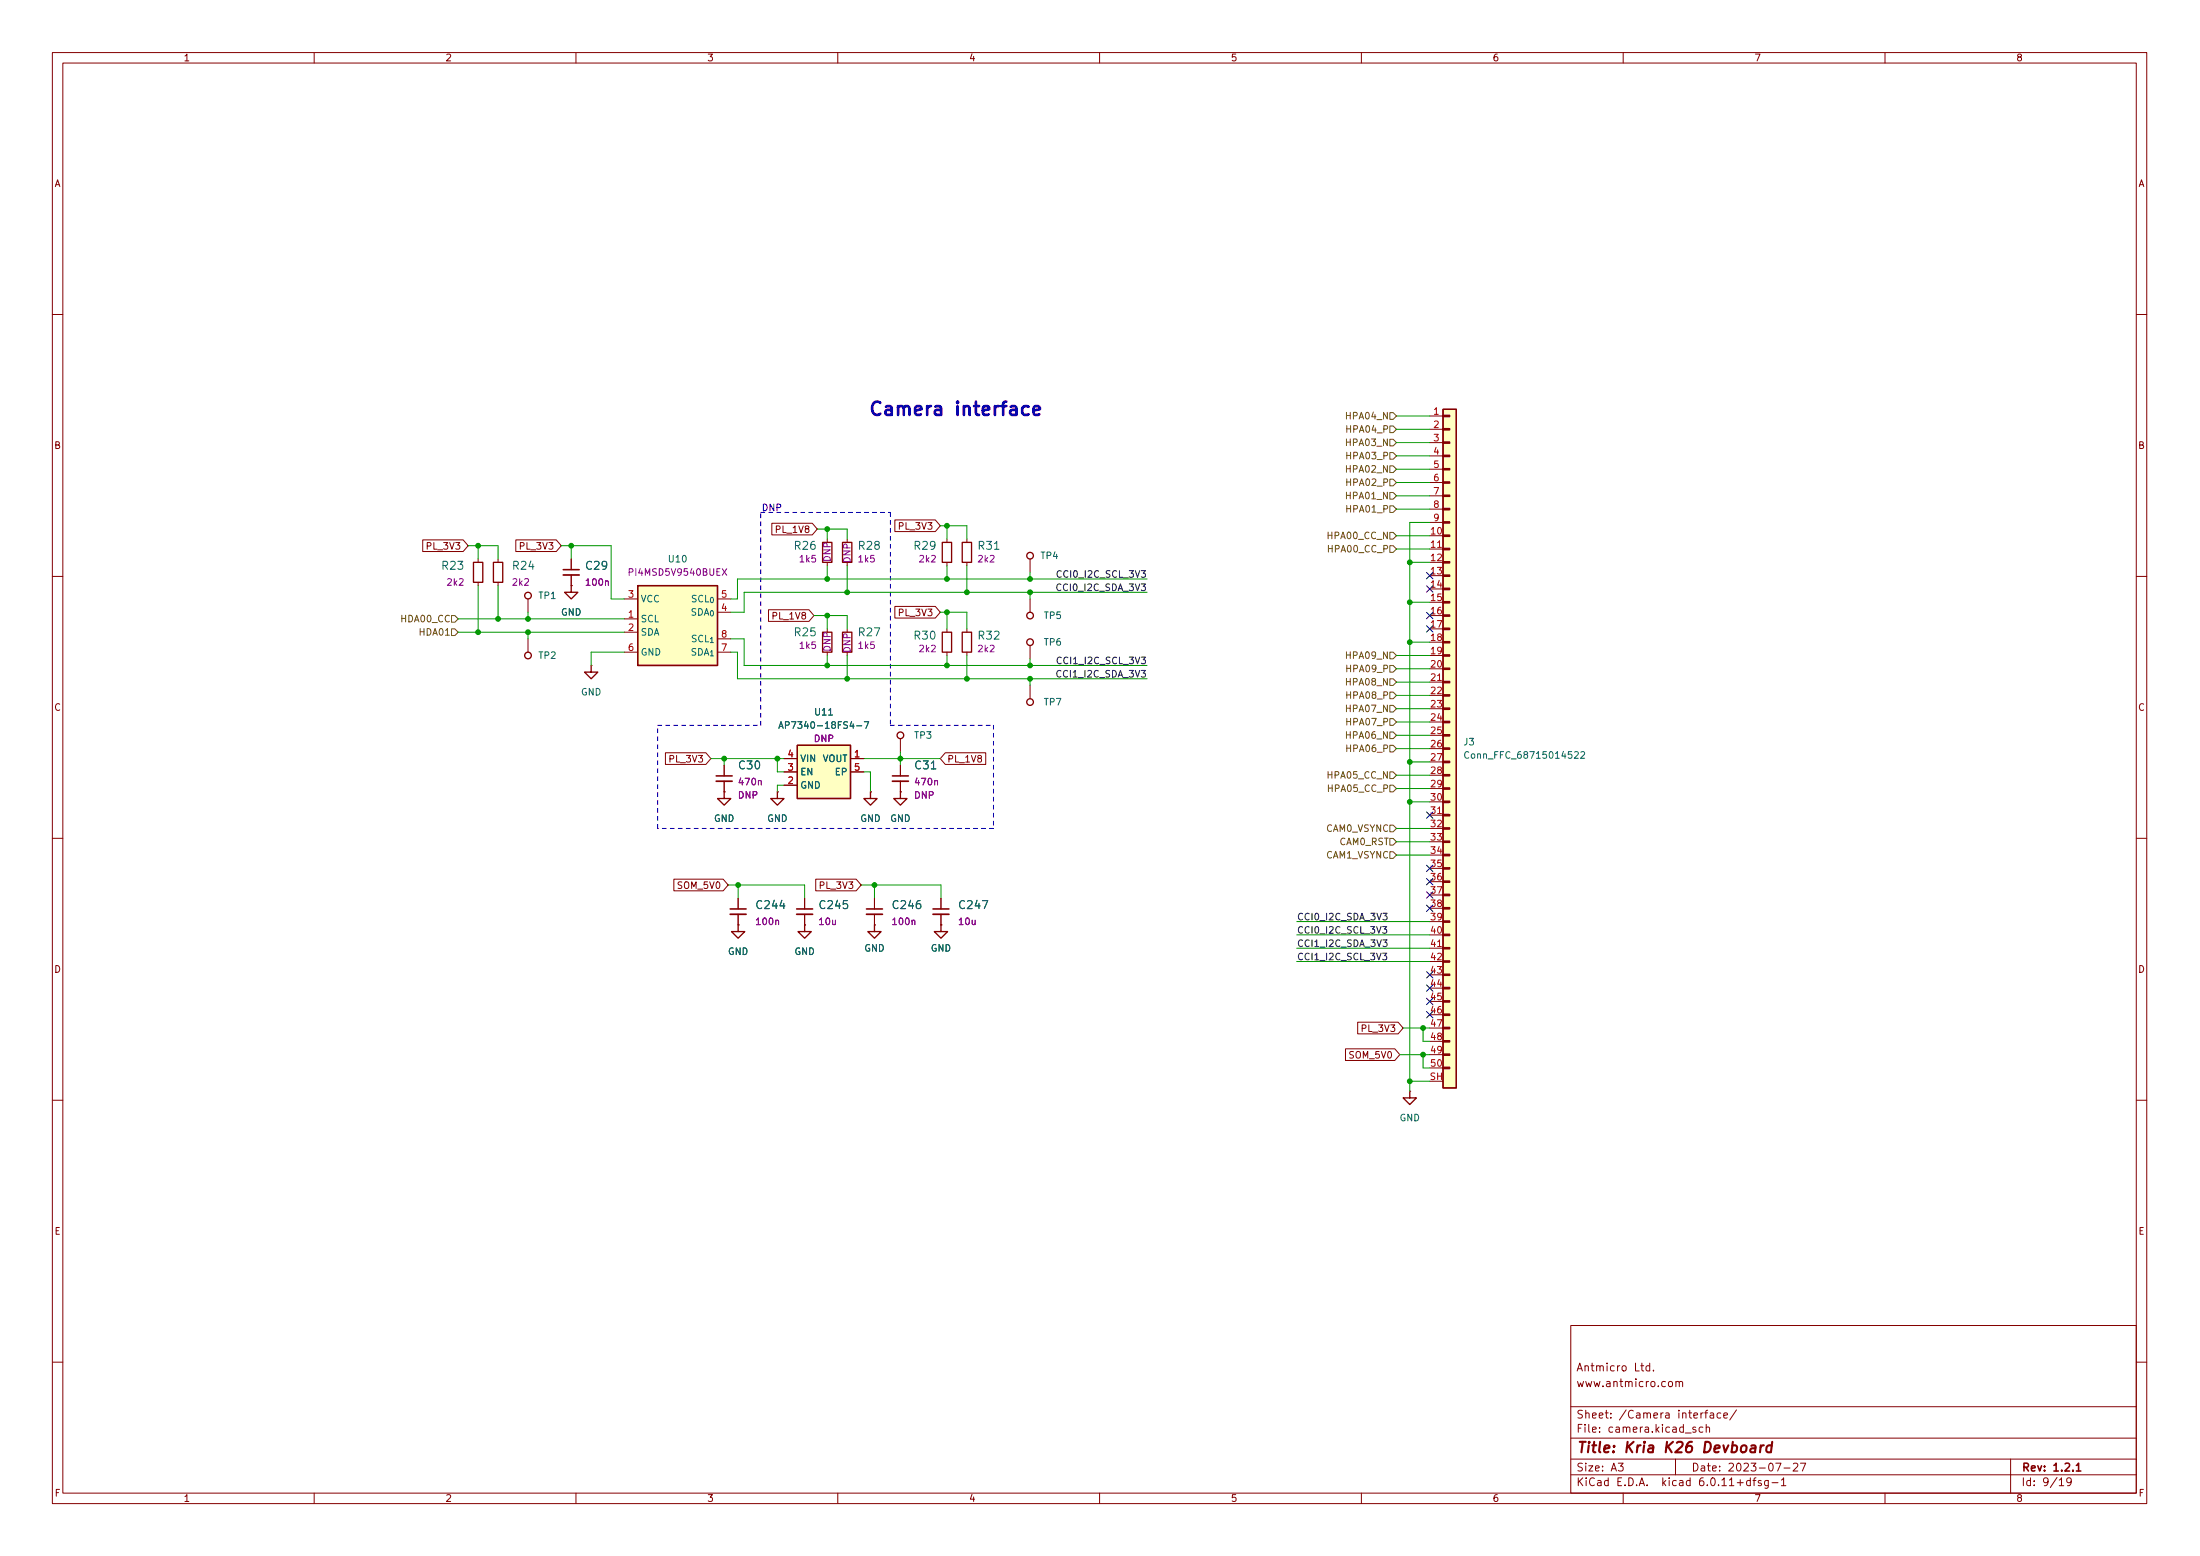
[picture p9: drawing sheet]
<svg xmlns="http://www.w3.org/2000/svg" width="420mm" height="297mm" viewBox="0 0 420 297" stroke-linecap="round" stroke-linejoin="round" font-family="sans-serif">
<g fill="none" stroke="#840000" stroke-width=".19">
<path d="M10 10h400v277h-400zM12 12h396v273h-396zM60 10v2M110 10v2M160 10v2M210 10v2M260 10v2M310 10v2M360 10v2M10 60h2M273 79.4h2.6M408 60h2"/>
<path d="M147.4 99.9h7.7l1 1.1-1 1.1h-7.7zM170.9 99.3h7.7l1 1.1-1 1.1h-7.7zM273 82h2.6M273 84.5h2.6M273 87h2.6M273 89.6h2.6M273 92.1h2.6M273 94.7h2.6M273 97.2h2.6M273 99.7h2.6M10 110h2M80.7 103.1h7.8l.9 1.1-.9 1.1h-7.8z"/>
<path d="M91.3 106.7v.7M91.3 111.2v.6M95.1 106.7v.7M95.1 111.2v.6M98.5 103.1h7.7l1 1.1-1 1.1h-7.7zM100.8 114.3v2.6M109.1 111.8h.1M109.1 106.7v2M109.1 109.8v2M119.3 118.1h2.5M119.3 114.3h2.5M137 114.3h2.6"/>
<path d="M137 116.9h2.6M146.8 116.4h7.7l.9 1.1-.9 1.1h-7.7zM158 102.9v.6M158 107.4v.6M161.8 102.9v.6M170.9 115.8h7.7l1 1.1-1 1.1h-7.7zM180.8 102.9v.6M180.8 107.4v.6M184.7 102.9v.6M184.7 107.4v.6M196.7 106.7v2.6M196.7 114.3v2.6"/>
<path d="M273 102.3h2.6M273 104.8h2.6M273 107.4h2.6M273 109.9h2.6M273 112.4h2.6M273 115h2.6M273 117.5h2.6M408 110h2M100.8 122v2.5M112.9 127h.1M119.3 120.7h2.5M119.3 124.5h2.5"/>
<path d="M137 124.5h2.6M137 122h2.6M158 120.1v.6M158 124.5v.6M161.8 120.1v.6M180.8 120.1v.6M180.8 124.5v.6M184.7 120.1v.6M184.7 124.5v.6M196.7 123.2v2.6M196.7 130.8v2.6M273 120.1h2.6"/>
<path d="M273 122.6h2.6M273 125.1h2.6M273 127.7h2.6M273 130.2h2.6M273 132.8h2.6M273 135.3h2.6M273 137.8h2.6M127.1 143.7h7.7l1 1.1-1 1.1h-7.7zM138.3 151.2h.1M138.3 146.1v2M138.3 149.1v2.1M148.5 151.2h.1"/>
<path d="M149.7 144.8h2.6M149.7 149.9h2.6M149.7 147.4h2.6M162.4 144.8h2.6M162.4 147.4h2.6M166.2 151.2h.1M172 151.2h.1M172 141v2.5M172 146.1v2M172 149.1v2.1M180.5 143.7h7.8v2.2h-7.8l-.9-1.1zM273 140.4h2.6"/>
<path d="M273 142.9h2.6M273 145.5h2.6M273 148h2.6M273 150.5h2.6M273 153.1h2.6M273 155.6h2.6M273 158.2h2.6M10 160h2M128.7 167.8h9.4l1 1.1-1 1.2h-9.4zM141 176.6h.1M141 171.5v2M141 174.5v2.1"/>
<path d="M153.7 176.6h.1M153.7 171.5v2M153.7 174.5v2.1M155.8 167.8h7.7l1 1.1-1 1.2h-7.7zM167 176.6h.1M167 171.5v2M167 174.5v2.1M179.7 176.6h.1M179.7 171.5v2M179.7 174.5v2.1M273 160.7h2.6M273 163.2h2.6"/>
<path d="M273 165.8h2.6M273 168.3h2.6M273 170.9h2.6M273 173.4h2.6M273 175.9h2.6M273 178.5h2.6M408 160h2M259.3 195.1h7.7l1 1.2-1 1.1h-7.7zM273 181h2.6M273 183.6h2.6M273 186.1h2.6M273 188.6h2.6"/>
<path d="M273 191.2h2.6M273 193.7h2.6M273 196.3h2.6M273 198.8h2.6M10 210h2M257 200.2h9.4l.9 1.1-.9 1.1h-9.4zM269.2 208.3h.1M273 201.3h2.6M273 203.9h2.6M408 210h2M300 253h108v32h-108zM10 260h2"/>
<path d="M300 278.5h108M300 274.5h108M300 268.5h108M305.5 273.3v.1M305.5 272.5v.1M307.6 270.6v.1M307.6 269.8v.1M309.9 260.8l.4-.1 .3 .3v.4l-.3 .3-.4-.1-.1-.2zM318.1 269.8h.6l.1 .9M318.8 270.1h-.5a.29 .29 0 0 0-.2 .3 .29 .29 0 0 0 .2 .3l.5-.1M318.8 263.8l.3-.1 .3 .3v.4l-.3 .3-.3-.1-.2-.2zM320 278.5v3"/>
<path d="M320.1 263.9l.2-.2 .3 .1 .1 .9M320.1 263.7v1M320.7 263.9l.2-.2 .4 .1 .1 .9M325.2 272.5l-.4-.1-.3 .3 .1 .6h.6M325.9 272.6l.2-.2 .3 .1 .1 .9M325.9 271.9v1.5M329.2 270.2l.7-.1v-.3l-.5-.1-.2 .2 .1 .7h.6M331.6 269.1l-1.3 2M342.5 279.5l.6-.2 .2 .2 .1 .2-1 1.1h1M343.8 279.3h1.1l-.7 1.5M384 278.5v6.5M408 260h2"/>
<path d="M60 285v2M110 285v2M160 285v2M210 285v2M260 285v2M300 281.5h108M310 285v2M338.4 283h1.2M340.2 282.5l.4-.4v1.5M340.2 283.6h.9M340.7 280.2h1.2M360 285v2"/>
<path d="M395.6 282.8l-.3 .2h-.3l-.3-.2 .2-.6 .4-.1 .2 .2a.99 .99 0 0 1-.4 1.3h-.2"/>
</g>
<path d="M107.6 108.7h3M136.8 148.1h3M170.4 148.1h3.1M139.4 173.5h3.1M152.1 173.5h3.1M165.5 173.5h3M178.2 173.5h3M396.5 280.8h.9" fill="none" stroke="#840000" stroke-width=".3"/>
<path d="M107.6 109.8h3M136.8 149.1h3M170.4 149.1h3.1M139.4 174.5h3.1M152.1 174.5h3.1M165.5 174.5h3M178.2 174.5h3" fill="none" stroke="#840000" stroke-width=".33"/>
<path d="M115.6 111l.2-.1 .3 .1 .1 .7M137.9 108.6l.9 1.2M138.8 108.6l-.9 1.2M144.8 149.1l.2-.1 .3 .1 .1 .7M178.5 149.1l.2-.1 .3 .1v.7M148.2 175.8l.1-.1h.3l.1 .8M174.2 175.8l.2-.1h.3v.8" fill="none" stroke="#840084" stroke-width=".19"/>
<g fill="none" stroke="#840000" stroke-width=".25">
<path d="M275.6 79.3h1.3v.2h-1.3zM275.6 78.1h2.5v129.6h-2.5zM275.6 99.6h1.3v.3h-1.3zM275.6 97.1h1.3v.2h-1.3zM275.6 94.5h1.3v.3h-1.3zM275.6 92h1.3v.2h-1.3zM275.6 89.4h1.3v.3h-1.3zM275.6 86.9h1.3v.3h-1.3zM275.6 84.4h1.3v.2h-1.3zM275.6 81.8h1.3v.3h-1.3zM90.4 107.4h1.8v3.8h-1.8zM94.2 107.4h1.8v3.8h-1.8z"/>
<path d="M109.1 111.8v1.3h1.3l-1.3 1.2-1.3-1.2h1.3M121.8 111.8h15.2v15.2h-15.2zM157.1 103.5h1.8v3.9h-1.8zM160.9 103.5h1.8v3.9h-1.8zM180 103.5h1.7v3.9h-1.7zM183.8 103.5h1.7v3.9h-1.7zM275.6 119.9h1.3v.3h-1.3zM275.6 117.4h1.3v.2h-1.3zM275.6 114.8h1.3v.3h-1.3zM275.6 112.3h1.3v.3h-1.3zM275.6 109.8h1.3v.2h-1.3zM275.6 107.2h1.3v.3h-1.3z"/>
<path d="M275.6 104.7h1.3v.2h-1.3zM275.6 102.1h1.3v.3h-1.3zM112.9 127v1.3h1.3l-1.3 1.3-1.3-1.3h1.3M157.1 120.7h1.8v3.8h-1.8zM160.9 120.7h1.8v3.8h-1.8zM180 120.7h1.7v3.8h-1.7zM183.8 120.7h1.7v3.8h-1.7zM275.6 137.7h1.3v.3h-1.3zM275.6 135.2h1.3v.2h-1.3zM275.6 132.6h1.3v.3h-1.3zM275.6 130.1h1.3v.2h-1.3zM275.6 127.5h1.3v.3h-1.3z"/>
<path d="M275.6 125h1.3v.3h-1.3zM275.6 122.5h1.3v.2h-1.3zM138.3 151.2v1.2h1.3l-1.3 1.3-1.3-1.3h1.3M148.5 151.2v1.2h1.2l-1.2 1.3-1.3-1.3h1.3M152.3 142.3h10.1v10.1h-10.1zM166.2 151.2v1.2h-1.2l1.2 1.3 1.3-1.3h-1.3M172 151.2v1.2h1.2l-1.2 1.3-1.3-1.3h1.3M275.6 158h1.3v.3h-1.3zM275.6 155.5h1.3v.2h-1.3zM275.6 152.9h1.3v.3h-1.3zM275.6 150.4h1.3v.3h-1.3zM275.6 147.9h1.3v.2h-1.3z"/>
<path d="M275.6 145.3h1.3v.3h-1.3zM275.6 142.8h1.3v.2h-1.3zM275.6 140.2h1.3v.3h-1.3zM141 176.6v1.2h1.2l-1.2 1.3-1.3-1.3h1.3M153.7 176.6v1.2h1.2l-1.2 1.3-1.3-1.3h1.3M167 176.6v1.2h1.3l-1.3 1.3-1.3-1.3h1.3M179.7 176.6v1.2h1.3l-1.3 1.3-1.3-1.3h1.3M275.6 178.3h1.3v.3h-1.3zM275.6 175.8h1.3v.3h-1.3zM275.6 173.3h1.3v.2h-1.3zM275.6 170.7h1.3v.3h-1.3zM275.6 168.2h1.3v.2h-1.3z"/>
<path d="M275.6 165.6h1.3v.3h-1.3zM275.6 163.1h1.3v.3h-1.3zM275.6 160.6h1.3v.2h-1.3zM275.6 198.7h1.3v.2h-1.3zM275.6 196.1h1.3v.3h-1.3zM275.6 193.6h1.3v.2h-1.3zM275.6 191h1.3v.3h-1.3zM275.6 188.5h1.3v.3h-1.3zM275.6 186h1.3v.2h-1.3zM275.6 183.4h1.3v.3h-1.3zM275.6 180.9h1.3v.2h-1.3zM269.2 208.3v1.3h1.3l-1.3 1.3-1.2-1.3h1.2"/>
<path d="M275.6 203.7h1.3v.3h-1.3zM275.6 201.2h1.3v.3h-1.3z"/>
<circle cx="100.8" cy="113.7" r=".63"/>
<circle cx="196.7" cy="106.1" r=".63"/>
<circle cx="196.7" cy="117.5" r=".63"/>
<circle cx="100.8" cy="125.1" r=".63"/>
<circle cx="196.7" cy="122.6" r=".63"/>
<circle cx="196.7" cy="134" r=".63"/>
<circle cx="172" cy="140.4" r=".63"/>
</g>
<g fill="#ffffc2" stroke="#ffffc2" stroke-width=".19">
<path d="M275.6 203.7h1.3v.3h-1.3z"/>
<path d="M275.6 201.2h1.3v.3h-1.3z"/>
<path d="M275.6 198.7h1.3v.2h-1.3z"/>
<path d="M275.6 196.1h1.3v.3h-1.3z"/>
<path d="M275.6 193.6h1.3v.2h-1.3z"/>
<path d="M275.6 191h1.3v.3h-1.3z"/>
<path d="M275.6 188.5h1.3v.3h-1.3z"/>
<path d="M275.6 186h1.3v.2h-1.3z"/>
<path d="M275.6 183.4h1.3v.3h-1.3z"/>
<path d="M275.6 180.9h1.3v.2h-1.3z"/>
<path d="M275.6 178.3h1.3v.3h-1.3z"/>
<path d="M275.6 175.8h1.3v.3h-1.3z"/>
<path d="M275.6 173.3h1.3v.2h-1.3z"/>
<path d="M275.6 170.7h1.3v.3h-1.3z"/>
<path d="M275.6 168.2h1.3v.2h-1.3z"/>
<path d="M275.6 165.6h1.3v.3h-1.3z"/>
<path d="M275.6 163.1h1.3v.3h-1.3z"/>
<path d="M275.6 160.6h1.3v.2h-1.3z"/>
<path d="M275.6 158h1.3v.3h-1.3z"/>
<path d="M275.6 155.5h1.3v.2h-1.3z"/>
<path d="M275.6 152.9h1.3v.3h-1.3z"/>
<path d="M275.6 150.4h1.3v.3h-1.3z"/>
<path d="M275.6 147.9h1.3v.2h-1.3z"/>
<path d="M275.6 145.3h1.3v.3h-1.3z"/>
<path d="M275.6 142.8h1.3v.2h-1.3z"/>
<path d="M275.6 140.2h1.3v.3h-1.3z"/>
<path d="M275.6 137.7h1.3v.3h-1.3z"/>
<path d="M275.6 135.2h1.3v.2h-1.3z"/>
<path d="M275.6 132.6h1.3v.3h-1.3z"/>
<path d="M275.6 130.1h1.3v.2h-1.3z"/>
<path d="M275.6 127.5h1.3v.3h-1.3z"/>
<path d="M275.6 125h1.3v.3h-1.3z"/>
<path d="M275.6 122.5h1.3v.2h-1.3z"/>
<path d="M275.6 119.9h1.3v.3h-1.3z"/>
<path d="M275.6 117.4h1.3v.2h-1.3z"/>
<path d="M275.6 114.8h1.3v.3h-1.3z"/>
<path d="M275.6 112.3h1.3v.3h-1.3z"/>
<path d="M275.6 109.8h1.3v.2h-1.3z"/>
<path d="M275.6 107.2h1.3v.3h-1.3z"/>
<path d="M275.6 104.7h1.3v.2h-1.3z"/>
<path d="M275.6 102.1h1.3v.3h-1.3z"/>
<path d="M275.6 99.6h1.3v.3h-1.3z"/>
<path d="M275.6 97.1h1.3v.2h-1.3z"/>
<path d="M275.6 94.5h1.3v.3h-1.3z"/>
<path d="M275.6 92h1.3v.2h-1.3z"/>
<path d="M275.6 89.4h1.3v.3h-1.3z"/>
<path d="M275.6 86.9h1.3v.3h-1.3z"/>
<path d="M275.6 84.4h1.3v.2h-1.3z"/>
<path d="M275.6 81.8h1.3v.3h-1.3z"/>
<path d="M275.6 79.3h1.3v.2h-1.3z"/>
<path d="M275.6 78.1h2.5v129.6h-2.5z"/>
<path d="M121.8 111.8h15.2v15.2h-15.2z"/>
<path d="M152.3 142.3h10.1v10.1h-10.1z"/>
</g>
<path d="M274.6 104.5h.7M274.6 129.9h.7M274.6 155.3h.7M274.6 180.7h.7" fill="none" stroke="#a90000" stroke-width=".19"/>
<path d="M132.9 113.7l-.4-.1-.2 .2v.3l.5 .3 .1 .3-.2 .2h-.5M134.2 113.8a.6 .6 0 0 0-.8 .4 .6 .6 0 0 0 .6 .7l.2-.1M134.8 113.6v1.3h.6M135.8 114.1l.1-.1a.54 .54 0 0 1 .4 .5 .54 .54 0 0 1-.4 .6l-.2-.4zM158.3 136.5h.7M162.6 137.7l-.3 .9h.8M162.9 138.2v.8M163.6 138.6h1M165.1 137.8h.8l-.5 1.2M300.7 143.6l.5-.1 .2 .3-.8 1h.8M301.9 143.6l.5-.1 .2 .3-.7 1h.7" fill="none" stroke="#006464" stroke-width=".19"/>
<g fill="none" stroke="#725600" stroke-width=".19">
<path d="M265.4 78.8h.7l.6 .6-.6 .6h-.7zM265.4 96.6h.7l.6 .6-.6 .6h-.7zM265.4 81.3h.7l.6 .7-.6 .6h-.7zM265.4 83.9h.7l.6 .6-.6 .6h-.7zM265.4 91.5h.7l.6 .6-.6 .6h-.7zM265.4 88.9h.7l.6 .7-.6 .6h-.7zM265.4 94h.7l.6 .7-.6 .6h-.7zM265.4 86.4h.7l.6 .6-.6 .7h-.7zM86.2 117.5h.7l.6 .6-.6 .7h-.7zM265.4 101.6h.7l.6 .7-.6 .6h-.7zM265.4 104.2h.7l.6 .6-.6 .6h-.7zM86.2 120.1h.7l.6 .6-.6 .6h-.7z"/>
<path d="M265.4 124.5h.7l.6 .6-.6 .7h-.7zM265.4 127h.7l.6 .7-.6 .6h-.7zM265.4 139.7h.7l.6 .7-.6 .6h-.7zM265.4 129.6h.7l.6 .6-.6 .6h-.7zM265.4 137.2h.7l.6 .6-.6 .7h-.7zM265.4 132.1h.7l.6 .7-.6 .6h-.7zM265.4 134.7h.7l.6 .6-.6 .6h-.7zM265.4 142.3h.7l.6 .6-.6 .6h-.7zM265.4 149.9h.7l.6 .6-.6 .7h-.7zM265.4 147.4h.7l.6 .6-.6 .6h-.7zM265.4 157.5h.7l.6 .7-.6 .6h-.7zM265.4 160.1h.7l.6 .6-.6 .6h-.7z"/>
<path d="M265.4 162.6h.7l.6 .6-.6 .7h-.7z"/>
</g>
<path d="M218 108.9h.8l-.5 .5 .4 .1v.6l-.2 .1-.5-.1M218 111.5h.8l-.5 .5 .4 .1v.5l-.2 .1-.5-.1M218 128h.8l-.5 .5 .4 .1v.5l-.2 .2-.5-.2M218 125.4h.8l-.5 .5 .4 .2v.5l-.2 .1-.5-.1M264.1 176.9h.7l-.4 .5 .4 .1v.5l-.2 .2-.5-.2M264.1 174.3h.8l-.4 .5 .3 .1v.6l-.1 .1-.6-.1M264.1 179.4h.8l-.4 .5 .3 .1v.6l-.1 .1-.6-.1M264.1 182h.7l-.4 .4 .4 .2v.5l-.2 .1-.5-.1" fill="none" stroke="#0f0f0f" stroke-width=".19"/>
<path d="M197.4 78.4l1.2-.3-.1-.5-.7-.1-.4 .4v1l.1 .2 .3 .1 .7-.1" fill="none" stroke="#0000c2" stroke-width=".51"/>
<path d="M145.3 97.8h24.8M170.1 97.8v40.7M125.6 138.5h19.7M145.3 138.5v-40.7M170.1 138.5h19.6M189.7 138.5v19.7M125.6 158.2v-19.7M189.7 158.2h-64.1" fill="none" stroke="#0000c2" stroke-width=".19" stroke-dasharray=".8 .8"/>
<g fill="none" stroke="#009600" stroke-width=".19">
<path d="M266.7 79.4h6.3M266.7 84.5h6.3M266.7 94.7h6.3M266.7 92.1h6.3M266.7 89.6h6.3M266.7 87h6.3M266.7 97.2h6.3M266.7 82h6.3M273 99.7h-3.8v108.6M87.5 118.1h31.8M89.4 104.2h5.7v2.5M91.3 104.2v2.5"/>
<path d="M91.3 111.8v8.9M95.1 111.8v6.3M100.8 116.9v1.2M107.2 104.2h9.5v10.1h2.6M109.1 104.2v2.5M155.4 117.5h6.4v2.6M156.1 101h5.7v1.9M158 101v1.9M158 108v2.5M158 117.5v2.6M161.8 108v5.1M179.6 100.4h5.1v2.5"/>
<path d="M179.6 116.9h5.1v3.2M180.8 100.4v2.5M180.8 108v2.5M180.8 116.9v3.2M184.7 108v5.1M196.7 109.3v1.2M196.7 113.1v1.2M219.1 110.5h-78.3v3.8h-1.2M219.1 113.1h-77v3.8h-2.5M266.7 104.8h6.3M266.7 102.3h6.3M269.2 107.4h3.8"/>
<path d="M269.2 115h3.8M87.5 120.7h31.8M100.8 120.7v1.3M119.3 124.5h-6.4v2.5M139.6 124.5h1.2v5.1h78.3M139.6 122h2.5v5h77M158 125.1v1.9M161.8 125.1v4.5M180.8 125.1v1.9M184.7 125.1v4.5M196.7 125.8v1.2M196.7 129.6v1.2"/>
<path d="M266.7 125.1h6.3M266.7 137.8h6.3M266.7 127.7h6.3M266.7 132.8h6.3M266.7 130.2h6.3M266.7 135.3h6.3M269.2 122.6h3.8M135.8 144.8h13.9M138.3 144.8v1.3M148.5 144.8v2.6h1.2M149.7 149.9h-1.2v1.3M165 147.4h1.2v3.8"/>
<path d="M165 144.8h14.6M172 143.5v2.6M266.7 140.4h6.3M266.7 148h6.3M266.7 150.5h6.3M266.7 158.2h6.3M266.7 142.9h6.3M269.2 153.1h3.8M269.2 145.5h3.8M139.1 168.9h14.6v2.6M141 168.9v2.6M164.5 168.9h15.2v2.6"/>
<path d="M167 168.9v2.6M247.6 178.5h25.4M247.6 175.9h25.4M266.7 160.7h6.3M266.7 163.2h6.3M247.6 181h25.4M247.6 183.6h25.4M268 196.3h5M271.8 196.3v2.5h1.2M267.3 201.3h5.7M269.2 206.4h3.8M271.8 201.3v2.6h1.2"/>
</g>
<g fill="none" stroke="#000084" stroke-width=".19">
<path d="M272.4 116.9l1.3 1.2M272.4 109.3l1.3 1.2M272.4 119.4l1.3 1.3M272.4 111.8l1.3 1.2M273.7 116.9l-1.3 1.2M273.7 109.3l-1.3 1.2M273.7 119.4l-1.3 1.3M273.7 111.8l-1.3 1.2M272.4 155l1.3 1.2M273.7 155l-1.3 1.2M272.4 167.7l1.3 1.2M272.4 165.2l1.3 1.2"/>
<path d="M272.4 170.2l1.3 1.3M272.4 172.8l1.3 1.2M273.7 167.7l-1.3 1.2M273.7 165.2l-1.3 1.2M273.7 170.2l-1.3 1.3M273.7 172.8l-1.3 1.2M272.4 185.5l1.3 1.2M272.4 188l1.3 1.2M272.4 190.6l1.3 1.2M272.4 193.1l1.3 1.2M273.7 185.5l-1.3 1.2M273.7 188l-1.3 1.2"/>
<path d="M273.7 190.6l-1.3 1.2M273.7 193.1l-1.3 1.2"/>
</g>
<g fill="#009600" stroke="#009600" stroke-width=".19">
<circle cx="271.8" cy="201.3" r=".46"/>
<circle cx="271.8" cy="196.3" r=".46"/>
<circle cx="269.2" cy="206.4" r=".46"/>
<circle cx="269.2" cy="153.1" r=".46"/>
<circle cx="269.2" cy="145.5" r=".46"/>
<circle cx="184.7" cy="129.6" r=".46"/>
<circle cx="180.8" cy="127" r=".46"/>
<circle cx="158" cy="110.5" r=".46"/>
<circle cx="161.8" cy="113.1" r=".46"/>
<circle cx="158" cy="117.5" r=".46"/>
<circle cx="269.2" cy="122.6" r=".46"/>
<circle cx="158" cy="101" r=".46"/>
<circle cx="180.8" cy="116.9" r=".46"/>
<circle cx="180.8" cy="100.4" r=".46"/>
<circle cx="180.8" cy="110.5" r=".46"/>
<circle cx="184.7" cy="113.1" r=".46"/>
<circle cx="269.2" cy="107.4" r=".46"/>
<circle cx="269.2" cy="115" r=".46"/>
<circle cx="196.7" cy="127" r=".46"/>
<circle cx="196.7" cy="113.1" r=".46"/>
<circle cx="196.7" cy="110.5" r=".46"/>
<circle cx="196.7" cy="129.6" r=".46"/>
<circle cx="91.3" cy="104.2" r=".46"/>
<circle cx="91.3" cy="120.7" r=".46"/>
<circle cx="109.1" cy="104.2" r=".46"/>
<circle cx="95.1" cy="118.1" r=".46"/>
<circle cx="100.8" cy="118.1" r=".46"/>
<circle cx="100.8" cy="120.7" r=".46"/>
<circle cx="141" cy="168.9" r=".46"/>
<circle cx="167" cy="168.9" r=".46"/>
<circle cx="138.3" cy="144.8" r=".46"/>
<circle cx="148.5" cy="144.8" r=".46"/>
<circle cx="158" cy="127" r=".46"/>
<circle cx="161.8" cy="129.6" r=".46"/>
<circle cx="172" cy="144.8" r=".46"/>
</g>
<g font-size="3.5" fill="#0000c2">
<text x="165.7" y="79.3">Camera</text>
<text x="182.5" y="79.3">interface</text>
</g>
<g font-size="2.8" fill="#840000">
<text x="301" y="277.9">Title:</text>
<text x="310.2" y="277.9">Kria</text>
<text x="318.2" y="277.9">K26</text>
<text x="325.9" y="277.9">Devboard</text>
</g>
<g font-size="2.1" fill="#006464">
<text x="151.5" y="105.4">R26</text>
<text x="163.7" y="105.4">R28</text>
<text x="174.3" y="105.4">R29</text>
<text x="186.6" y="105.4">R31</text>
<text x="84.2" y="109.2">R23</text>
<text x="97.7" y="109.2">R24</text>
<text x="111.7" y="109.2">C29</text>
<text x="151.5" y="121.9">R25</text>
<text x="163.7" y="121.9">R27</text>
<text x="174.3" y="122.5">R30</text>
<text x="186.6" y="122.5">R32</text>
<text x="140.9" y="147.3">C30</text>
<text x="174.5" y="147.3">C31</text>
<text x="144.2" y="174">C244</text>
<text x="156.2" y="174">C245</text>
<text x="170.2" y="174">C246</text>
<text x="182.9" y="174">C247</text>
</g>
<g font-size="2.1" fill="#840000">
<text x="301" y="262.2">Antmicro</text>
<text x="312.1" y="262.2">Ltd.</text>
<text x="301" y="265.2">www.antmicro.com</text>
<text x="301" y="273.9">File:</text>
<text x="301" y="271.2">Sheet:</text>
<text x="307.4" y="273.9">camera.kicad_sch</text>
<text x="309.2" y="271.2">/Camera</text>
<text x="320.5" y="271.2">interface/</text>
<text x="301" y="281.3">Size:</text>
<text x="307.6" y="281.3">A3</text>
<text x="323" y="281.3">Date:</text>
<text x="330" y="281.3">2023-07-27</text>
<text x="386" y="281.3">Rev:</text>
<text x="392.1" y="281.3">1.2.1</text>
<text x="301" y="284.1">KiCad</text>
<text x="308.7" y="284.1">E.D.A.</text>
<text x="317.6" y="284.1">kicad</text>
<text x="324.8" y="284.1">6.0.11+dfsg-1</text>
<text x="386" y="284.1">Id:</text>
<text x="390.1" y="284.1">9/19</text>
</g>
<g font-size="1.8" fill="#840000">
<text x="35" y="12.1">1</text>
<text x="85" y="12.1">2</text>
<text x="135" y="12.1">3</text>
<text x="185" y="12.1">4</text>
<text x="235" y="12.1">5</text>
<text x="285" y="12.1">6</text>
<text x="335" y="12.1">7</text>
<text x="385" y="12.1">8</text>
<text x="10.4" y="36.1">A</text>
<text x="408.4" y="36.1">A</text>
<text x="10.3" y="86.1">B</text>
<text x="408.3" y="86.1">B</text>
<text x="171.4" y="101.5">PL_3V3</text>
<text x="81.2" y="105.3">PL_3V3</text>
<text x="99" y="105.3">PL_3V3</text>
<text x="147.9" y="102.1">PL_1V8</text>
<text x="147.3" y="118.6">PL_1V8</text>
<text x="171.4" y="118">PL_3V3</text>
<text x="10.3" y="136.1">C</text>
<text x="408.3" y="136.1">C</text>
<text x="127.6" y="145.9">PL_3V3</text>
<text x="180.8" y="145.9">PL_1V8</text>
<text x="129.2" y="170.1">SOM_5V0</text>
<text x="156.3" y="170.1">PL_3V3</text>
<text x="10.3" y="186.1">D</text>
<text x="408.3" y="186.1">D</text>
<text x="259.8" y="197.4">PL_3V3</text>
<text x="257.4" y="202.4">SOM_5V0</text>
<text x="10.3" y="236.1">E</text>
<text x="408.3" y="236.1">E</text>
<text x="10.4" y="286.1">F</text>
<text x="35" y="287.1">1</text>
<text x="85" y="287.1">2</text>
<text x="135" y="287.1">3</text>
<text x="185" y="287.1">4</text>
<text x="235" y="287.1">5</text>
<text x="285" y="287.1">6</text>
<text x="335" y="287.1">7</text>
<text x="385" y="287.1">8</text>
<text x="408.4" y="286.1">F</text>
</g>
<g font-size="1.8" fill="#725600">
<text x="256.8" y="80.4">HPA04_N</text>
<text x="256.8" y="83">HPA04_P</text>
<text x="256.8" y="85.5">HPA03_N</text>
<text x="256.8" y="88.1">HPA03_P</text>
<text x="256.8" y="90.6">HPA02_N</text>
<text x="256.8" y="95.7">HPA01_N</text>
<text x="256.8" y="93.1">HPA02_P</text>
<text x="256.8" y="98.2">HPA01_P</text>
<text x="253.3" y="103.3">HPA00_CC_N</text>
<text x="253.3" y="105.8">HPA00_CC_P</text>
<text x="76.4" y="119.2">HDA00_CC</text>
<text x="79.9" y="121.7">HDA01</text>
<text x="256.8" y="126.2">HPA09_N</text>
<text x="256.8" y="131.2">HPA08_N</text>
<text x="256.8" y="128.7">HPA09_P</text>
<text x="256.8" y="136.3">HPA07_N</text>
<text x="256.8" y="133.8">HPA08_P</text>
<text x="256.8" y="141.4">HPA06_N</text>
<text x="256.8" y="138.9">HPA07_P</text>
<text x="256.8" y="143.9">HPA06_P</text>
<text x="253.3" y="149">HPA05_CC_N</text>
<text x="253.3" y="151.6">HPA05_CC_P</text>
<text x="253.2" y="159.2">CAM0_VSYNC</text>
<text x="255.7" y="161.7">CAM0_RST</text>
<text x="253.2" y="164.3">CAM1_VSYNC</text>
</g>
<g font-size="1.8" fill="#a90000">
<text x="273.6" y="79.2">1</text>
<text x="273.6" y="81.7">2</text>
<text x="273.6" y="84.2">3</text>
<text x="273.6" y="86.8">4</text>
<text x="273.6" y="89.3">5</text>
<text x="273.6" y="91.9">6</text>
<text x="273.6" y="94.4">7</text>
<text x="273.6" y="96.9">8</text>
<text x="273.6" y="99.5">9</text>
<text x="273" y="102">10</text>
<text x="273" y="104.6">11</text>
<text x="273" y="107.1">12</text>
<text x="273" y="109.6">13</text>
<text x="273" y="112.2">14</text>
<text x="119.8" y="117.9">1</text>
<text x="119.8" y="114.1">3</text>
<text x="137.6" y="116.6">4</text>
<text x="137.6" y="114.1">5</text>
<text x="273" y="114.7">15</text>
<text x="273" y="117.3">16</text>
<text x="273" y="119.8">17</text>
<text x="119.8" y="120.4">2</text>
<text x="119.8" y="124.2">6</text>
<text x="137.6" y="124.2">7</text>
<text x="137.6" y="121.7">8</text>
<text x="273" y="122.3">18</text>
<text x="273" y="124.9">19</text>
<text x="273" y="127.4">20</text>
<text x="273" y="130">21</text>
<text x="273" y="132.5">22</text>
<text x="273" y="135">23</text>
<text x="273" y="137.6">24</text>
<text x="273" y="140.1">25</text>
<text x="273" y="142.7">26</text>
<text x="150.3" y="149.6">2</text>
<text x="150.3" y="147.1">3</text>
<text x="150.3" y="144.6">4</text>
<text x="163" y="144.6">1</text>
<text x="163" y="147.1">5</text>
<text x="273" y="145.2">27</text>
<text x="273" y="147.7">28</text>
<text x="273" y="150.3">29</text>
<text x="273" y="152.8">30</text>
<text x="273" y="155.4">31</text>
<text x="273" y="157.9">32</text>
<text x="273" y="160.4">33</text>
<text x="273" y="163">34</text>
<text x="273" y="165.5">35</text>
<text x="273" y="168.1">36</text>
<text x="273" y="170.6">37</text>
<text x="273" y="173.1">38</text>
<text x="273" y="175.7">39</text>
<text x="273" y="178.2">40</text>
<text x="273" y="180.8">41</text>
<text x="273" y="183.3">42</text>
<text x="273" y="185.8">43</text>
<text x="273" y="188.4">44</text>
<text x="273" y="190.9">45</text>
<text x="273" y="193.5">46</text>
<text x="273" y="196">47</text>
<text x="273" y="198.5">48</text>
<text x="273" y="201.1">49</text>
<text x="273" y="203.6">50</text>
<text x="273" y="206.2">SH</text>
</g>
<text font-size="1.8" fill="#0000c2" x="145.4" y="97.6">DNP</text>
<g font-size="1.8" fill="#006464">
<text x="127.5" y="107.7">U10</text>
<text x="198.6" y="107.1">TP4</text>
<text x="102.7" y="114.7">TP1</text>
<text x="107.1" y="117.9">GND</text>
<text x="122.3" y="119.2">SCL</text>
<text x="122.3" y="115.4">VCC</text>
<text x="131.8" y="117.9">SDA_{0}</text>
<text x="199.3" y="118.5">TP5</text>
<text x="122.3" y="121.7">SDA</text>
<text x="122.3" y="125.5">GND</text>
<text x="131.8" y="125.5">SDA_{1}</text>
<text x="131.9" y="123">SCL_{1}</text>
<text x="199.3" y="123.6">TP6</text>
<text x="102.7" y="126.2">TP2</text>
<text x="110.9" y="133.1">GND</text>
<text x="155.4" y="136.9">U11</text>
<text x="199.3" y="135">TP7</text>
<text x="148.5" y="139.5">AP7340-18FS4-7</text>
<text x="174.5" y="141.4">TP3</text>
<text x="279.4" y="142.7">J3</text>
<text x="152.8" y="148.4">EN</text>
<text x="152.8" y="145.8">VIN</text>
<text x="157.1" y="145.8">VOUT</text>
<text x="159.4" y="148.4">EP</text>
<text x="279.4" y="145.2">Conn_FFC_68715014522</text>
<text x="152.8" y="150.9">GND</text>
<text x="136.3" y="157.3">GND</text>
<text x="146.5" y="157.3">GND</text>
<text x="164.2" y="157.3">GND</text>
<text x="169.9" y="157.3">GND</text>
<text x="139" y="182.7">GND</text>
<text x="151.7" y="182.7">GND</text>
<text x="165" y="182">GND</text>
<text x="177.7" y="182">GND</text>
<text x="267.2" y="214.4">GND</text>
</g>
<g font-size="1.8" fill="#840084">
<text x="152.5" y="107.7">1k5</text>
<text x="159" y="107.3" transform="rotate(-90 159 107.3)">DNP</text>
<text x="162.8" y="107.6" transform="rotate(-90 162.8 107.6)">DNP</text>
<text x="163.7" y="107.7">1k5</text>
<text x="175.3" y="107.7">2k2</text>
<text x="186.6" y="107.7">2k2</text>
<text x="85.2" y="112.2">2k2</text>
<text x="97.7" y="112.2">2k2</text>
<text x="111.6" y="112.2">100n</text>
<text x="119.8" y="110.3">PI4MSD5V9540BUEX</text>
<text x="152.5" y="124.2">1k5</text>
<text x="159" y="124.5" transform="rotate(-90 159 124.5)">DNP</text>
<text x="162.8" y="124.7" transform="rotate(-90 162.8 124.7)">DNP</text>
<text x="163.7" y="124.2">1k5</text>
<text x="175.3" y="124.9">2k2</text>
<text x="186.6" y="124.9">2k2</text>
<text x="155.3" y="142">DNP</text>
<text x="140.8" y="150.3">470n</text>
<text x="140.8" y="152.8">DNP</text>
<text x="174.5" y="150.3">470n</text>
<text x="174.5" y="152.8">DNP</text>
<text x="144.1" y="177">100n</text>
<text x="156.2" y="177">10u</text>
<text x="170.2" y="177">100n</text>
<text x="182.9" y="177">10u</text>
</g>
<g font-size="1.8" fill="#0f0f0f">
<text x="201.5" y="112.8">CCI0_I2C_SDA_3V3</text>
<text x="201.6" y="110.3">CCI0_I2C_SCL_3V3</text>
<text x="201.5" y="129.3">CCI1_I2C_SDA_3V3</text>
<text x="201.6" y="126.8">CCI1_I2C_SCL_3V3</text>
<text x="247.6" y="178.2">CCI0_I2C_SCL_3V3</text>
<text x="247.6" y="175.7">CCI0_I2C_SDA_3V3</text>
<text x="247.6" y="180.8">CCI1_I2C_SDA_3V3</text>
<text x="247.6" y="183.3">CCI1_I2C_SCL_3V3</text>
</g>
</svg>
